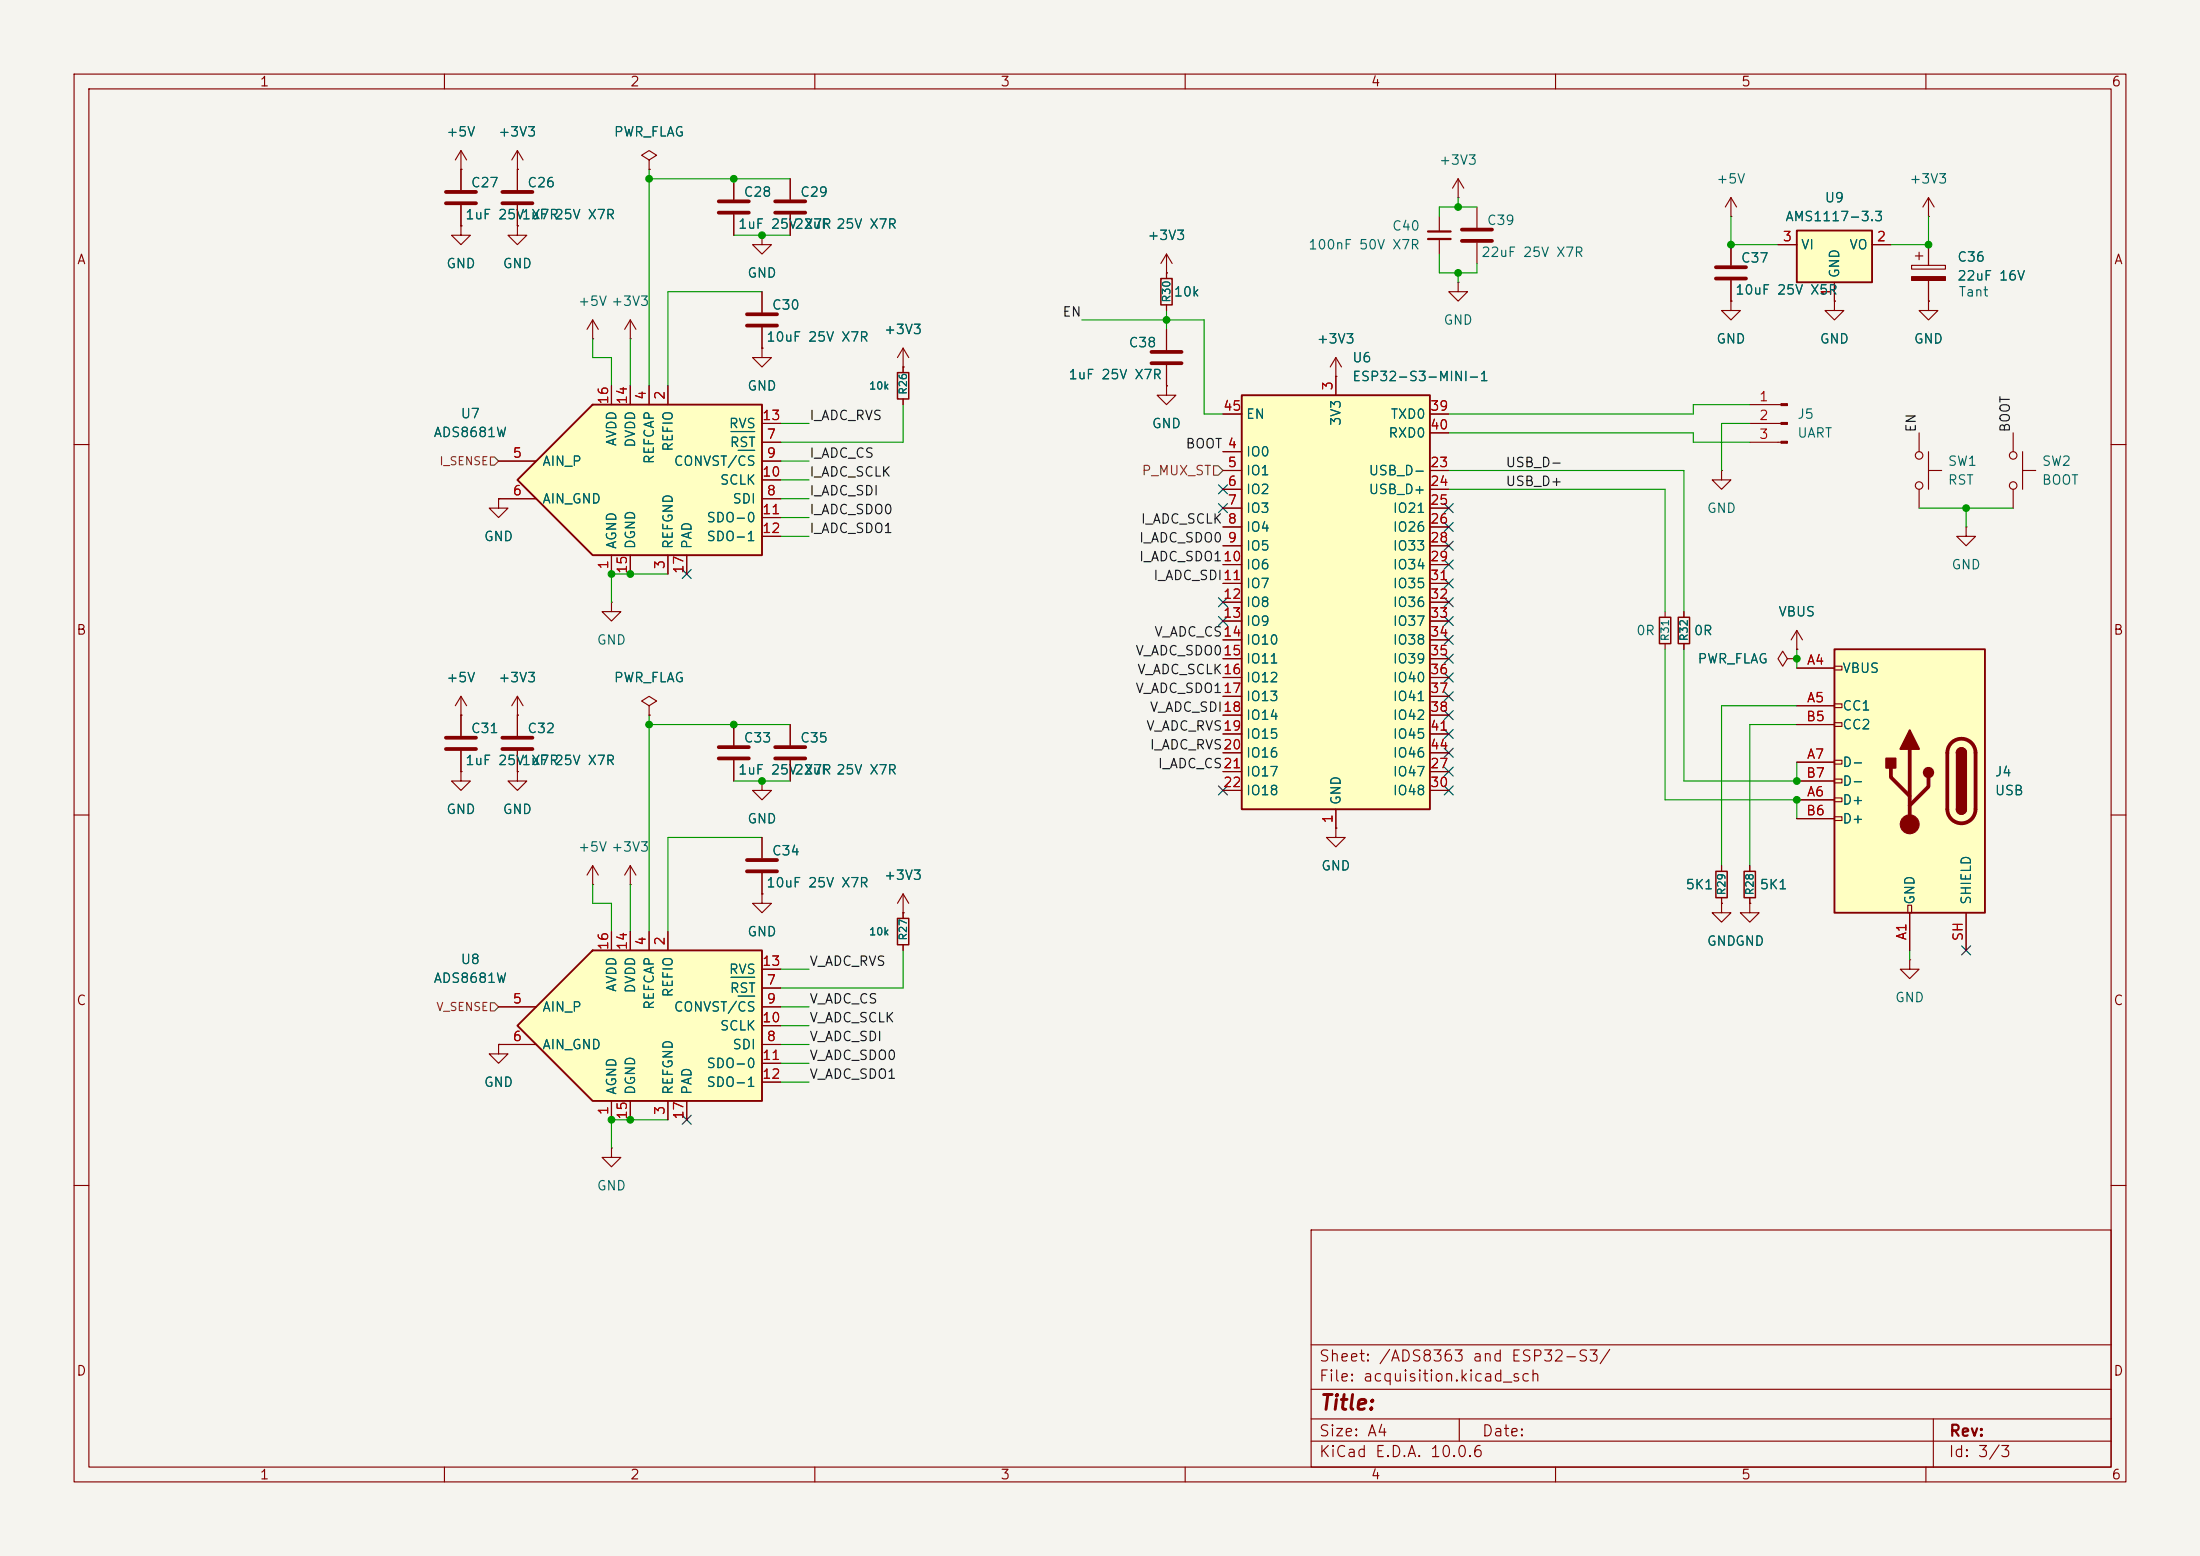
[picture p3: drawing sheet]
<svg xmlns="http://www.w3.org/2000/svg" width="297mm" height="210mm" viewBox="0 0 297 210" stroke-linecap="round" stroke-linejoin="round" font-family="sans-serif">
<path d="M0 0h297v210h-297z" fill="#f5f4ef" stroke="#f5f4ef" stroke-width=".14"/>
<g fill="none" stroke="#840000" stroke-width=".15">
<path d="M10 10h277v190h-277zM12 12h273v186h-273zM60 10v2M110 10v2M160 10v2M210 10v2M260 10v2M69.8 22.9h.1M69.8 20.3l-.7 1.3M69.8 20.3l.8 1.3M69.8 20.3v2.6M157.5 36.8h.1"/>
<path d="M157.5 34.3l-.8 1.3M157.5 34.3l.7 1.3M157.5 34.3v3.3M121.9 49.5h.1M121.9 47l-.7 1.3M121.9 47l.8 1.3M121.9 47v2.5M157.5 41.1v.8M10 60h2M285 60h2M224.8 82.6v.7M224.8 86.9v.7"/>
<path d="M10 110h2M285 110h2M10 160h2M177 166h108v32h-108zM285 160h2M60 198v2M110 198v2M160 198v2M177 194.5h108M177 191.5h108M177 187.5h108M177 181.5h108"/>
<path d="M197 191.5v3M210 198v2M260 198v2M261 191.5v6.5"/>
</g>
<path d="M156.7 37.6h1.5v3.5h-1.5zM224 83.3h1.6v3.6h-1.6z" fill="none" stroke="#840000" stroke-width=".2"/>
<path d="M167.6 53.3h25.4v55.9h-25.4z" fill="#ffffc2"/>
<path d="M167.6 53.3h25.4v55.9h-25.4z" fill="none" stroke="#840000" stroke-width=".25"/>
<g fill="none" stroke="#840000" stroke-width=".15">
<path d="M62.2 22.9h.1M62.2 30.5v1.3h1.3l-1.3 1.2-1.2-1.2h1.2M62.2 30.5h.1M62.2 20.3l-.7 1.3M62.2 20.3l.8 1.3M62.2 20.3v5.4M62.2 27.7v2.8M69.8 22.9v2.8M69.8 27.7v2.8M99.1 24.1v2.8M99.1 29v2.8M102.9 31.8v1.2h1.2l-1.2 1.3-1.3-1.3h1.3"/>
<path d="M102.9 31.8h.1M102.9 39.4v2.8M106.7 24.1v2.8M106.7 29v2.8M102.9 47v1.3h1.2l-1.2 1.2-1.3-1.2h1.3M102.9 47h.1M102.9 44.2v2.8M121.9 49.5v.8M121.9 53.8v.8M165.1 55.9h2.5M180.3 50.8v2.5M193 55.9h2.6"/>
<path d="M193 58.4h2.6M67.3 67.3v1.3h1.3l-1.3 1.3-1.3-1.3h1.3M67.3 67.3h.1M165.1 61h2.5M165.1 63.5h2.5M165.1 66h2.5M165.1 68.6h2.5M165.1 71.1h2.5M165.1 73.7h2.5M165.1 76.2h2.5M165.1 78.7h2.5M193 63.5h2.6"/>
<path d="M193 66h2.6M193 68.6h2.6M193 71.1h2.6M193 73.7h2.6M193 76.2h2.6M193 78.7h2.6M165.1 81.3h2.5M165.1 83.8h2.5M165.1 86.4h2.5M165.1 88.9h2.5M165.1 91.4h2.5M165.1 94h2.5"/>
<path d="M165.1 96.5h2.5M165.1 99.1h2.5M193 81.3h2.6M193 83.8h2.6M193 86.4h2.6M193 88.9h2.6M193 91.4h2.6M193 94h2.6M193 96.5h2.6M193 99.1h2.6M165.1 101.6h2.5M165.1 104.1h2.5"/>
<path d="M165.1 106.7h2.5M180.3 111.8v1.2h1.3l-1.3 1.3-1.2-1.3h1.2M180.3 111.8h.1M180.3 109.2v2.6M193 101.6h2.6M193 104.1h2.6M193 106.7h2.6"/>
</g>
<path d="M60.2 25.9h4.1M60.2 27.4h4.1M67.8 25.9h4.1M67.8 27.4h4.1M97 27.2h4.1M97 28.7h4.1M104.6 27.2h4.1M104.6 28.7h4.1M100.8 42.4h4.1M100.8 43.9h4.1" fill="none" stroke="#840000" stroke-width=".51"/>
<path d="M121.2 50.3h1.5v3.5h-1.5z" fill="none" stroke="#840000" stroke-width=".2"/>
<path d="M80 54.6h22.9v20.3h-22.9l-10.2-10.1z" fill="#ffffc2"/>
<path d="M80 54.6h22.9v20.3h-22.9l-10.2-10.1z" fill="none" stroke="#840000" stroke-width=".25"/>
<g fill="none" stroke="#840000" stroke-width=".15">
<path d="M87.6 21.6l1-.6-1-.7-1 .7 1 .6v1.3M87.6 22.9h.1M80 45.7h.1M80 43.2l-.8 1.3M80 43.2l.8 1.3M80 43.2v2.5M82.5 52.1v2.5M85.1 45.7h.1M85.1 43.2v2.5M85.1 52.1v2.5M85.1 43.2l-.8 1.3M85.1 43.2l.8 1.3"/>
<path d="M87.6 52.1v2.5M90.2 52.1v2.5M102.9 59.7h2.5M102.9 57.2h2.5M67.3 62.2h5.1M67.3 67.3h5.1M82.5 74.9v2.6M85.1 74.9v2.6M90.2 74.9v2.6M92.7 74.9v2.6M102.9 62.2h2.5M102.9 67.3h2.5"/>
<path d="M102.9 64.8h2.5M102.9 69.9h2.5M102.9 72.4h2.5M82.5 81.3v1.3h1.3l-1.3 1.2-1.2-1.2h1.2M82.5 81.3h.1M232.4 116.8v.8M236.2 116.8v.8M232.4 121.9v1.3h-1.3l1.3 1.3 1.3-1.3h-1.3M232.4 121.9h.1M232.4 121.2v.7M236.2 121.9v1.3h1.3l-1.3 1.3-1.3-1.3h1.3M236.2 121.9h.1"/>
<path d="M236.2 121.2v.7"/>
</g>
<path d="M98.7 58.2h3.2M99.7 60.8h2.2" fill="none" stroke="#006464" stroke-width=".15"/>
<path d="M231.6 117.6h1.6v3.6h-1.6zM235.5 117.6h1.5v3.6h-1.5z" fill="none" stroke="#840000" stroke-width=".2"/>
<path d="M247.6 87.6h20.4v35.6h-20.4z" fill="#ffffc2"/>
<g fill="none" stroke="#840000" stroke-width=".15">
<path d="M233.7 29.2h.1M233.7 26.7v2.5M233.7 33v2.8M233.7 37.8v2.8M233.7 26.7l-.8 1.2M233.7 26.7l.7 1.2M259.1 58.4v2.6M271.8 58.4v2.6M259.1 66v2.6M260.3 63.5h1.8M260.3 61v5M265.4 71.1v1.3h1.3l-1.3 1.3-1.2-1.3h1.2"/>
<path d="M265.4 71.1h.1M271.8 66v2.6M273 63.5h1.8M273 61v5M69.8 96.5h.1M69.8 94l-.7 1.3M69.8 94l.8 1.3M69.8 94v2.5M241.3 88.9l-.6 1-.7-1 .7-1 .6 1h1.3M242.6 88.9h.1M242.6 90.2h5M242.6 95.3h5"/>
<path d="M242.6 97.8h5M247.6 89.9h1.1v.5h-1.1zM247.6 95h1.1v.5h-1.1zM247.6 97.5h1.1v.5h-1.1zM242.6 108h5M242.6 102.9h5M242.6 110.5h5M242.6 105.4h5M247.6 102.6h1.1v.5h-1.1zM247.6 105.2h1.1v.5h-1.1zM247.6 107.7h1.1v.5h-1.1zM247.6 110.2h1.1v.5h-1.1z"/>
<path d="M257.6 122.2h.5v1h-.5zM257.8 129.5v1.3h1.3l-1.3 1.3-1.3-1.3h1.3M257.8 129.5h.1M257.8 123.2v5.1M265.4 123.2v5.1"/>
<circle cx="259.1" cy="65.5" r=".51"/>
<circle cx="259.1" cy="61.5" r=".51"/>
<circle cx="271.8" cy="65.5" r=".51"/>
<circle cx="271.8" cy="61.5" r=".51"/>
</g>
<path d="M247.6 87.6h20.4v35.6h-20.4zM264.2 101.6a.64 .64 0 0 1 .6-.6 .64 .64 0 0 1 .6 .6M264.2 109.2a.64 .64 0 0 0 .6 .7 .64 .64 0 0 0 .6-.7" fill="none" stroke="#840000" stroke-width=".25"/>
<path d="M231.6 36.1h4.1M231.6 37.6h4.1M255.3 103.6v1.3l2.5 2.5M257.8 101.1v10.2M260.3 104.9v1.3l-2.5 2.5M263.4 100.3a1.91 1.91 0 0 1 2.1-.5 1.91 1.91 0 0 1 1.2 1.8v7.6a1.91 1.91 0 0 1-1.9 1.9 1.91 1.91 0 0 1-1.9-1.9v-7.6a1.9 1.9 0 0 1 .5-1.3z" fill="none" stroke="#840000" stroke-width=".51"/>
<g fill="#840000" stroke="#840000" stroke-width=".25">
<path d="M264.2 101.6h1.2v7.6h-1.2z"/>
<path d="M264.3 101.2a.64 .64 0 0 1 .7-.2 .64 .64 0 0 1 .4 .6h-1.2z"/>
<path d="M264.2 109.2h1.2a.64 .64 0 0 1-.6 .7 .64 .64 0 0 1-.6-.7z"/>
<path d="M257.8 98.6l1.3 2.5h-2.6z"/>
<path d="M254.6 102.4h1.3v1.2h-1.3z"/>
<circle cx="260.3" cy="104.3" r=".63"/>
</g>
<circle cx="257.8" cy="111.3" r="1.27" fill="#840000" stroke="#840000" stroke-width=".15"/>
<path d="M242.6 31.1h10.1v7h-10.1z" fill="#ffffc2"/>
<path d="M242.6 31.1h10.1v7h-10.1z" fill="none" stroke="#840000" stroke-width=".25"/>
<g fill="none" stroke="#840000" stroke-width=".15">
<path d="M69.8 30.5v1.3h1.3l-1.3 1.2-1.2-1.2h1.2M69.8 30.5h.1M194.3 29.2v2M194.3 32.3v2M196.8 26.7h.1M196.8 38.1v1.3h1.3l-1.3 1.2-1.2-1.2h1.2M196.8 38.1h.1M196.8 24.1l-.7 1.3M196.8 24.1l.8 1.3M196.8 24.1v2.6M199.4 27.9v2.8M199.4 32.8v2.8"/>
<path d="M240 33h2.6M247.6 38.1v2.5M252.7 33h2.6M258.1 35.8h4.5v.5h-4.5zM258.6 34.5h1M259.1 34v1.1M260.3 29.2h.1M260.3 26.7v2.5M260.3 33v2.8M260.3 37.8v2.8M260.3 26.7l-.7 1.2M260.3 26.7l.8 1.2"/>
<path d="M157.5 52.1v1.2h1.2l-1.2 1.3-1.3-1.3h1.3M157.5 52.1h.1M157.5 44.5v2.7M157.5 49.3v2.8M180.3 50.8h.1M180.3 48.3l-.7 1.2M180.3 48.3l.8 1.2M180.3 48.3v2.5M233.7 40.6v1.3h1.2l-1.2 1.3-1.3-1.3h1.3M233.7 40.6h.1M236.2 54.6h4.2M236.2 57.2h4.2"/>
<path d="M236.2 59.7h4.2M247.6 40.6v1.3h1.3l-1.3 1.3-1.2-1.3h1.2M247.6 40.6h.1M260.3 40.6v1.3h1.3l-1.3 1.3-1.2-1.3h1.2M260.3 40.6h.1M232.4 63.5v1.3h1.3l-1.3 1.2-1.3-1.2h1.3M232.4 63.5h.1M62.2 96.5h.1M62.2 94v5.3M62.2 94l-.7 1.3M62.2 94l.8 1.3M69.8 96.5v2.8"/>
<path d="M87.6 95.3l1-.7-1-.6-1 .6 1 .7v1.2M87.6 96.5h.1M99.1 97.8v2.8M106.7 97.8v2.8M227.3 82.6v.7M227.3 86.9v.7M62.2 104.1v1.3h1.3l-1.3 1.3-1.2-1.3h1.2M62.2 104.1h.1M62.2 101.3v2.8M69.8 104.1v1.3h1.3l-1.3 1.3-1.2-1.3h1.2M69.8 104.1h.1M69.8 101.3v2.8"/>
<path d="M80 119.4h.1M80 116.8l-.8 1.3M80 116.8l.8 1.3M80 116.8v2.6M85.1 119.4h.1M85.1 116.8l-.8 1.3M85.1 116.8l.8 1.3M85.1 116.8v2.6M99.1 102.6v2.8M102.9 105.4v1.3h1.2l-1.2 1.3-1.3-1.3h1.3M102.9 105.4h.1M102.9 113v2.8"/>
<path d="M102.9 117.9v2.8M106.7 102.6v2.8M102.9 120.7v1.2h1.2l-1.2 1.3-1.3-1.3h1.3M102.9 120.7h.1M67.3 141v1.2h1.3l-1.3 1.3-1.3-1.3h1.3M67.3 141h.1"/>
</g>
<g fill="#840000" stroke="#840000" stroke-width=".15">
<path d="M240.4 54.5h.9v.2h-.9z"/>
<path d="M240.4 57h.9v.3h-.9z"/>
<path d="M240.4 59.6h.9v.2h-.9z"/>
<path d="M258.1 37.3h4.5v.5h-4.5z"/>
</g>
<g fill="none" stroke="#840000" stroke-width=".51">
<path d="M197.4 31h4M197.4 32.5h4M155.4 47.5h4.1M155.4 49h4.1M60.2 99.6h4.1M67.8 99.6h4.1M60.2 101.1h4.1M67.8 101.1h4.1M97 100.8h4.1M97 102.4h4.1M100.8 116.1h4.1M100.8 117.6h4.1"/>
<path d="M104.6 100.8h4.1M104.6 102.4h4.1"/>
</g>
<path d="M226.6 83.3h1.5v3.6h-1.5z" fill="none" stroke="#840000" stroke-width=".2"/>
<path d="M192.8 31.2h3M192.8 32.3h3" fill="none" stroke="#840000" stroke-width=".3"/>
<path d="M80 128.3h22.9v20.3h-22.9l-10.2-10.2z" fill="#ffffc2"/>
<path d="M80 128.3h22.9v20.3h-22.9l-10.2-10.2z" fill="none" stroke="#840000" stroke-width=".25"/>
<g fill="none" stroke="#840000" stroke-width=".15">
<path d="M62.2 30.5h.1M62.2 22.9h.1M62.2 22.9v2.8M62.2 27.7v2.8M69.8 22.9h.1M69.8 30.5h.1M69.8 22.9v2.8M69.8 27.7v2.8M87.6 22.9h.1M99.1 24.1v2.8M99.1 29v2.8M102.9 31.8h.1"/>
<path d="M102.9 39.4v2.8M106.7 24.1v2.8M106.7 29v2.8M157.5 36.8h.1M157.5 36.8v.8M233.7 33v2.8M233.7 37.8v2.8M240 33h2.6M247.6 38.1v2.5M252.7 33h2.6M260.3 33v2.8M260.3 37.8v2.8"/>
<path d="M82.5 52.1v2.5M85.1 52.1v2.5M87.6 52.1v2.5M90.2 52.1v2.5M102.9 47h.1M102.9 59.7h2.5M102.9 57.2h2.5M102.9 44.2v2.8M121.9 49.5h.1M121.9 49.5v.8M121.9 53.8v.8M157.5 52.1h.1"/>
<path d="M157.5 41.1v.8M157.5 44.5v2.7M157.5 49.3v2.8M165.1 55.9h2.5M180.3 50.8h.1M180.3 50.8v2.5M193 55.9h2.6M193 58.4h2.6M233.7 40.6h.1M247.6 40.6h.1M260.3 40.6h.1M67.3 67.3h.1"/>
<path d="M67.3 62.2h5.1M67.3 67.3h5.1M82.5 74.9v2.6M85.1 74.9v2.6M90.2 74.9v2.6M92.7 74.9v2.6M102.9 62.2h2.5M102.9 67.3h2.5M102.9 64.8h2.5M102.9 69.9h2.5M102.9 72.4h2.5M165.1 61h2.5"/>
<path d="M165.1 63.5h2.5M165.1 66h2.5M165.1 68.6h2.5M165.1 71.1h2.5M165.1 73.7h2.5M165.1 76.2h2.5M165.1 78.7h2.5M193 63.5h2.6M193 66h2.6M193 68.6h2.6M193 71.1h2.6M193 73.7h2.6"/>
<path d="M193 76.2h2.6M193 78.7h2.6M62.2 96.5h.1M62.2 96.5v2.8M69.8 96.5h.1M69.8 96.5v2.8M87.6 96.5h.1M99.1 97.8v2.8M106.7 97.8v2.8M165.1 81.3h2.5M165.1 83.8h2.5M165.1 86.4h2.5"/>
<path d="M165.1 88.9h2.5M165.1 91.4h2.5M165.1 94h2.5M165.1 96.5h2.5M165.1 99.1h2.5M193 81.3h2.6M193 83.8h2.6M193 86.4h2.6M193 88.9h2.6M193 91.4h2.6M193 94h2.6M193 96.5h2.6"/>
<path d="M193 99.1h2.6M227.3 82.6v.7M227.3 86.9v.7M242.6 87.6h.1M242.6 88.9h.1M242.6 85.1l-.8 1.3M242.6 85.1l.7 1.3M242.6 85.1v2.5M242.6 90.2h5M242.6 95.3h5M242.6 97.8h5M62.2 104.1h.1"/>
<path d="M62.2 101.3v2.8M69.8 104.1h.1M69.8 101.3v2.8M99.1 102.6v2.8M102.9 105.4h.1M102.9 113v2.8M102.9 117.9v2.8M106.7 102.6v2.8M165.1 101.6h2.5M165.1 104.1h2.5M165.1 106.7h2.5M180.3 111.8h.1"/>
<path d="M180.3 109.2v2.6M193 101.6h2.6M193 104.1h2.6M193 106.7h2.6M232.4 116.8v.8M236.2 116.8v.8M242.6 108h5M242.6 102.9h5M242.6 110.5h5M242.6 105.4h5M67.3 135.9h5.1M82.5 125.7v2.6"/>
<path d="M85.1 125.7v2.6M87.6 125.7v2.6M90.2 125.7v2.6M102.9 120.7h.1M102.9 135.9h2.5M102.9 133.4h2.5M102.9 138.4h2.5M102.9 130.8h2.5M121.9 123.2h.1M121.9 120.7l-.7 1.2M121.9 120.7l.8 1.2M121.9 120.7v3.3"/>
<path d="M121.9 127.5v.8M232.4 121.9h.1M232.4 121.2v.7M236.2 121.9h.1M236.2 121.2v.7M257.8 123.2v5.1M265.4 123.2v5.1M67.3 141h.1M67.3 141h5.1M82.5 154.9v1.3h1.3l-1.3 1.3-1.2-1.3h1.2M82.5 154.9h.1M82.5 148.6v2.5"/>
<path d="M85.1 148.6v2.5M90.2 148.6v2.5M92.7 148.6v2.5M102.9 141h2.5M102.9 143.5h2.5M102.9 146.1h2.5"/>
</g>
<path d="M98.7 58.2h3.2M99.7 60.8h2.2M98.7 131.9h3.2M99.7 134.4h2.2" fill="none" stroke="#006464" stroke-width=".15"/>
<path d="M121.2 124h1.5v3.5h-1.5z" fill="none" stroke="#840000" stroke-width=".2"/>
<path d="M66.2 61.7h.6l.5 .5-.5 .6h-.6zM163.8 62.9h.7l.6 .6-.6 .6h-.7zM66.2 135.3h.6l.5 .6-.5 .5h-.6z" fill="none" stroke="#725600" stroke-width=".15"/>
<g fill="none" stroke="#009600" stroke-width=".15">
<path d="M87.6 22.9v29.2M87.6 24.1h19.1M99.1 31.8h7.6M102.9 39.4h-12.7v12.7M194.3 34.3v2.5h5.1v-1.2M196.8 26.7v1.2M196.8 36.8v1.3M199.4 27.9h-5.1v1.3M233.7 29.2v3.8h6.3M260.3 29.2v3.8h-5M80 45.7v2.6h2.5v3.8M85.1 45.7v6.4"/>
<path d="M105.4 57.2h3.8M121.9 54.6v5.1h-16.5M146 43.2h16.6v12.7h2.5M157.5 41.9v2.6M195.6 58.4h33v1.3h7.6M236.2 54.6h-7.6v1.3h-33M236.2 57.2h-3.8v6.3M90.2 77.5h-7.7v3.8M105.4 64.8h3.8M105.4 72.4h3.8M105.4 67.3h3.8M105.4 69.9h3.8"/>
<path d="M105.4 62.2h3.8M195.6 63.5h31.7v19.1M195.6 66h29.2v16.6M259.1 68.6h12.7M265.4 68.6v2.5M87.6 97.8h19.1M87.6 96.5v29.2M224.8 87.6v20.4h17.8v2.5M227.3 87.6v17.8h15.3v-2.5M242.6 95.3h-10.2v21.5M242.6 97.8h-6.4v19M242.6 87.6v2.6"/>
<path d="M80 119.4v2.5h2.5v3.8M85.1 119.4v6.3M99.1 105.4h7.6M102.9 113h-12.7v12.7M105.4 130.8h3.8M105.4 138.4h3.8M105.4 135.9h3.8M121.9 128.3v5.1h-16.5M257.8 128.3v1.2M90.2 151.1h-7.7v3.8M105.4 143.5h3.8M105.4 146.1h3.8"/>
<path d="M105.4 141h3.8"/>
</g>
<g fill="none" stroke="#000084" stroke-width=".15">
<path d="M92.1 76.9l1.2 1.2M93.3 76.9l-1.2 1.2M164.5 65.4l1.2 1.2M164.5 68l1.2 1.2M165.7 65.4l-1.2 1.2M165.7 68l-1.2 1.2M195 75.6l1.2 1.2M195 70.5l1.2 1.2M195 68l1.2 1.2M195 73.1l1.2 1.2M195 78.1l1.2 1.2M196.2 75.6l-1.2 1.2"/>
<path d="M196.2 70.5l-1.2 1.2M196.2 68l-1.2 1.2M196.2 73.1l-1.2 1.2M196.2 78.1l-1.2 1.2M164.5 80.7l1.2 1.2M164.5 83.2l1.2 1.2M165.7 80.7l-1.2 1.2M165.7 83.2l-1.2 1.2M195 80.7l1.2 1.2M195 90.8l1.2 1.2M195 88.3l1.2 1.2M195 93.4l1.2 1.2"/>
<path d="M195 83.2l1.2 1.2M195 85.8l1.2 1.2M195 98.5l1.2 1.2M195 95.9l1.2 1.2M196.2 80.7l-1.2 1.2M196.2 90.8l-1.2 1.2M196.2 88.3l-1.2 1.2M196.2 93.4l-1.2 1.2M196.2 83.2l-1.2 1.2M196.2 85.8l-1.2 1.2M196.2 98.5l-1.2 1.2M196.2 95.9l-1.2 1.2"/>
<path d="M164.5 106.1l1.2 1.2M165.7 106.1l-1.2 1.2M195 103.5l1.2 1.2M195 101l1.2 1.2M195 106.1l1.2 1.2M196.2 103.5l-1.2 1.2M196.2 101l-1.2 1.2M196.2 106.1l-1.2 1.2M264.8 127.7l1.2 1.2M266 127.7l-1.2 1.2M92.1 150.5l1.2 1.2M93.3 150.5l-1.2 1.2"/>
</g>
<g fill="#009600" stroke="#009600" stroke-width=".14">
<circle cx="196.8" cy="36.8" r=".46"/>
<circle cx="196.8" cy="27.9" r=".46"/>
<circle cx="85.1" cy="151.1" r=".46"/>
<circle cx="82.5" cy="151.1" r=".46"/>
<circle cx="265.4" cy="68.6" r=".46"/>
<circle cx="242.6" cy="88.9" r=".46"/>
<circle cx="242.6" cy="105.4" r=".46"/>
<circle cx="242.6" cy="108" r=".46"/>
<circle cx="85.1" cy="77.5" r=".46"/>
<circle cx="82.5" cy="77.5" r=".46"/>
<circle cx="87.6" cy="24.1" r=".46"/>
<circle cx="99.1" cy="24.1" r=".46"/>
<circle cx="102.9" cy="31.8" r=".46"/>
<circle cx="157.5" cy="43.2" r=".46"/>
<circle cx="99.1" cy="97.8" r=".46"/>
<circle cx="87.6" cy="97.8" r=".46"/>
<circle cx="102.9" cy="105.4" r=".46"/>
<circle cx="260.3" cy="33" r=".46"/>
<circle cx="233.7" cy="33" r=".46"/>
</g>
<text font-size="2" fill="#840000" x="178" y="190.8">Title:</text>
<g font-size="1.5" fill="#840000">
<text x="178" y="184.1">Sheet: /ADS8363 and ESP32-S3/</text>
<text x="178" y="186.8">File: acquisition.kicad_sch</text>
<text x="178" y="197">KiCad E.D.A. 10.0.6</text>
<text x="178" y="194.2">Size: A4</text>
<text x="200" y="194.2">Date:</text>
<text x="263" y="197">Id: 3/3</text>
<text x="263" y="194.2">Rev:</text>
</g>
<g font-size="1.3" fill="#840000">
<text x="35" y="12">1</text>
<text x="85" y="12">2</text>
<text x="135" y="12">3</text>
<text x="185" y="12">4</text>
<text x="235" y="12">5</text>
<text x="285" y="12">6</text>
<text x="10.3" y="36">A</text>
<text x="285.3" y="36">A</text>
<text x="10.2" y="86">B</text>
<text x="285.2" y="86">B</text>
<text x="10.2" y="136">C</text>
<text x="285.2" y="136">C</text>
<text x="10.2" y="186">D</text>
<text x="285.2" y="186">D</text>
<text x="35" y="200">1</text>
<text x="85" y="200">2</text>
<text x="135" y="200">3</text>
<text x="185" y="200">4</text>
<text x="235" y="200">5</text>
<text x="285" y="200">6</text>
</g>
<g font-size="1.3" fill="#006464">
<text x="60.2" y="18.7">+5V</text>
<text x="67.2" y="18.7">+3V3</text>
<text x="82.8" y="18.7">PWR_FLAG</text>
<text x="194.2" y="22.6">+3V3</text>
<text x="62.7" y="29.9">1uF 25V1uF 25V X7R</text>
<text x="63.5" y="25.6">C27</text>
<text x="71.1" y="25.6">C26</text>
<text x="71.6" y="29.9">X7R</text>
<text x="100.3" y="26.9">C28</text>
<text x="107.9" y="26.9">C29</text>
<text x="231.6" y="25.1">+5V</text>
<text x="246.3" y="27.6">U9</text>
<text x="257.7" y="25.1">+3V3</text>
<text x="99.6" y="31.2">1uF 25V22uF</text>
<text x="108.4" y="31.2">X7R 25V X7R</text>
<text x="154.8" y="32.7">+3V3</text>
<text x="176.5" y="34">100nF 50V X7R</text>
<text x="187.8" y="31.4">C40</text>
<text x="199.9" y="35">22uF 25V X7R</text>
<text x="200.6" y="30.7">C39</text>
<text x="234.9" y="35.8">C37</text>
<text x="240.9" y="30.2">AMS1117-3.3</text>
<text x="243.1" y="34">VI</text>
<text x="249.6" y="34">VO</text>
<text x="264.1" y="35.6">C36</text>
<text x="60.2" y="36.5">GND</text>
<text x="67.8" y="36.5">GND</text>
<text x="77.9" y="41.6">+5V +3V3</text>
<text x="100.8" y="37.8">GND</text>
<text x="158.4" y="40.3">10k</text>
<text x="234.2" y="40.1">10uF 25V X5R</text>
<text x="248.6" y="37.6" transform="rotate(-90 248.6 37.6)">GND</text>
<text x="264.1" y="38.2">22uF 16V</text>
<text x="103.4" y="46.4">10uF 25V X7R</text>
<text x="104.1" y="42.1">C30</text>
<text x="119.3" y="45.4">+3V3</text>
<text x="152.3" y="47.2">C38</text>
<text x="177.7" y="46.7">+3V3</text>
<text x="194.8" y="44.1">GND</text>
<text x="231.6" y="46.7">GND</text>
<text x="245.6" y="46.7">GND</text>
<text x="258.3" y="46.7">GND</text>
<text x="100.8" y="53">GND</text>
<text x="144.2" y="51.5">1uF 25V X7R</text>
<text x="182.5" y="49.2">U6</text>
<text x="182.5" y="51.8">ESP32-S3-MINI-1</text>
<text x="58.4" y="59.3">ADS8681W</text>
<text x="62.1" y="56.8">U7</text>
<text x="98.3" y="58.1">RVS</text>
<text x="155.4" y="58.1">GND</text>
<text x="168.1" y="56.8">EN</text>
<text x="181.3" y="57.6" transform="rotate(-90 181.3 57.6)">3V3</text>
<text x="187.3" y="59.4">RXD0</text>
<text x="187.6" y="56.8">TXD0</text>
<text x="242.6" y="56.8">J5</text>
<text x="242.6" y="59.4">UART</text>
<text x="73.1" y="63.2">AIN_P</text>
<text x="83.5" y="60.3" transform="rotate(-90 83.5 60.3)">AVDD</text>
<text x="86.1" y="60.5" transform="rotate(-90 86.1 60.5)">DVDD</text>
<text x="88.6" y="62.7" transform="rotate(-90 88.6 62.7)">REFCAP</text>
<text x="90.9" y="63.2">CONVST/CS</text>
<text x="91.1" y="61" transform="rotate(-90 91.1 61)">REFIO</text>
<text x="97.1" y="65.7">SCLK</text>
<text x="98.4" y="60.7">RST</text>
<text x="168.1" y="61.9">IO0</text>
<text x="168.1" y="64.5">IO1</text>
<text x="184.7" y="64.5">USB_D-</text>
<text x="262.9" y="63.2">SW1</text>
<text x="262.9" y="65.7">RST</text>
<text x="275.6" y="63.2">SW2</text>
<text x="275.6" y="65.7">BOOT</text>
<text x="73.1" y="68.3">AIN_GND</text>
<text x="95.3" y="70.8">SDO-0</text>
<text x="98.8" y="68.3">SDI</text>
<text x="168.1" y="67">IO2</text>
<text x="168.1" y="69.5">IO3</text>
<text x="184.7" y="67">USB_D+</text>
<text x="188" y="69.5">IO21</text>
<text x="230.3" y="69.5">GND</text>
<text x="65.2" y="73.4">GND</text>
<text x="83.5" y="74.2" transform="rotate(-90 83.5 74.2)">AGND</text>
<text x="86.1" y="74.2" transform="rotate(-90 86.1 74.2)">DGND</text>
<text x="91.1" y="74.2" transform="rotate(-90 91.1 74.2)">REFGND</text>
<text x="93.7" y="74.2" transform="rotate(-90 93.7 74.2)">PAD</text>
<text x="95.3" y="73.4">SDO-1</text>
<text x="168.1" y="72.1">IO4</text>
<text x="168.1" y="74.6">IO5</text>
<text x="168.1" y="77.2">IO6</text>
<text x="188" y="72.1">IO26</text>
<text x="188" y="74.6">IO33</text>
<text x="188" y="77.2">IO34</text>
<text x="263.4" y="77.2">GND</text>
<text x="168.1" y="79.7">IO7</text>
<text x="168.1" y="82.2">IO8</text>
<text x="188" y="79.7">IO35</text>
<text x="188" y="82.2">IO36</text>
<text x="240" y="83.5">VBUS</text>
<text x="80.5" y="87.3">GND</text>
<text x="168.1" y="84.8">IO9</text>
<text x="168.1" y="87.3">IO10</text>
<text x="168.1" y="89.9">IO11</text>
<text x="188" y="84.8">IO37</text>
<text x="188" y="87.3">IO38</text>
<text x="188" y="89.9">IO39</text>
<text x="220.8" y="86.1">0R</text>
<text x="228.6" y="86.1">0R</text>
<text x="229.1" y="89.9">PWR_FLAG</text>
<text x="60.2" y="92.4">+5V</text>
<text x="67.2" y="92.4">+3V3</text>
<text x="82.8" y="92.4">PWR_FLAG</text>
<text x="168.1" y="92.4">IO12</text>
<text x="168.1" y="94.9">IO13</text>
<text x="188" y="92.4">IO40</text>
<text x="188" y="94.9">IO41</text>
<text x="248.6" y="91.1">VBUS</text>
<text x="63.5" y="99.3">C31</text>
<text x="71.1" y="99.3">C32</text>
<text x="100.3" y="100.5">C33</text>
<text x="107.9" y="100.5">C35</text>
<text x="168.1" y="97.5">IO14</text>
<text x="168.1" y="100">IO15</text>
<text x="188" y="97.5">IO42</text>
<text x="188" y="100">IO45</text>
<text x="248.6" y="96.2">CC1</text>
<text x="248.6" y="98.8">CC2</text>
<text x="62.7" y="103.6">1uF 25V1uF 25V X7R</text>
<text x="71.6" y="103.6">X7R</text>
<text x="99.6" y="104.8">1uF 25V22uF</text>
<text x="108.4" y="104.8">X7R 25V X7R</text>
<text x="168.1" y="102.6">IO16</text>
<text x="168.1" y="105.1">IO17</text>
<text x="168.1" y="107.6">IO18</text>
<text x="188" y="105.1">IO47</text>
<text x="188" y="107.6">IO48</text>
<text x="188" y="102.6">IO46</text>
<text x="248.6" y="103.8">D-</text>
<text x="248.6" y="106.4">D-</text>
<text x="269.2" y="105.1">J4</text>
<text x="269.2" y="107.6">USB</text>
<text x="60.2" y="110.2">GND</text>
<text x="67.8" y="110.2">GND</text>
<text x="100.8" y="111.5">GND</text>
<text x="181.3" y="108.7" transform="rotate(-90 181.3 108.7)">GND</text>
<text x="248.6" y="108.9">D+</text>
<text x="248.6" y="111.5">D+</text>
<text x="77.9" y="115.3">+5V +3V3</text>
<text x="104.1" y="115.8">C34</text>
<text x="119.3" y="119.1">+3V3</text>
<text x="178.3" y="117.8">GND</text>
<text x="103.4" y="120.1">10uF 25V X7R</text>
<text x="227.5" y="120.3">5K1</text>
<text x="237.5" y="120.3">5K1</text>
<text x="258.8" y="122.2" transform="rotate(-90 258.8 122.2)">GND</text>
<text x="266.4" y="122.2" transform="rotate(-90 266.4 122.2)">SHIELD</text>
<text x="62.1" y="130.4">U8</text>
<text x="98.3" y="131.8">RVS</text>
<text x="100.8" y="126.7">GND</text>
<text x="230.3" y="128">GNDGND</text>
<text x="58.4" y="133">ADS8681W</text>
<text x="73.1" y="136.9">AIN_P</text>
<text x="83.5" y="134" transform="rotate(-90 83.5 134)">AVDD</text>
<text x="86.1" y="134.2" transform="rotate(-90 86.1 134.2)">DVDD</text>
<text x="88.6" y="136.4" transform="rotate(-90 88.6 136.4)">REFCAP</text>
<text x="90.9" y="136.9">CONVST/CS</text>
<text x="91.1" y="134.7" transform="rotate(-90 91.1 134.7)">REFIO</text>
<text x="98.4" y="134.3">RST</text>
<text x="255.7" y="135.6">GND</text>
<text x="73.1" y="141.9">AIN_GND</text>
<text x="97.1" y="139.4">SCLK</text>
<text x="98.8" y="141.9">SDI</text>
<text x="65.2" y="147">GND</text>
<text x="83.5" y="147.9" transform="rotate(-90 83.5 147.9)">AGND</text>
<text x="86.1" y="147.9" transform="rotate(-90 86.1 147.9)">DGND</text>
<text x="91.1" y="147.9" transform="rotate(-90 91.1 147.9)">REFGND</text>
<text x="93.7" y="147.9" transform="rotate(-90 93.7 147.9)">PAD</text>
<text x="95.3" y="144.5">SDO-0</text>
<text x="95.3" y="147">SDO-1</text>
<text x="80.5" y="161">GND</text>
</g>
<g font-size="1.3" fill="#a90000">
<text x="240.6" y="32.9">3</text>
<text x="253.3" y="32.9">2</text>
<text x="247.5" y="40.1" transform="rotate(-90 247.5 40.1)">1</text>
<text x="180.2" y="52.8" transform="rotate(-90 180.2 52.8)">3</text>
<text x="82.4" y="54.7" transform="rotate(-90 82.4 54.7)">16</text>
<text x="85" y="54.7" transform="rotate(-90 85 54.7)">14</text>
<text x="87.5" y="54.1" transform="rotate(-90 87.5 54.1)">4</text>
<text x="90" y="54.1" transform="rotate(-90 90 54.1)">2</text>
<text x="102.8" y="57">13</text>
<text x="103.4" y="59.6">7</text>
<text x="165" y="55.7">45</text>
<text x="193" y="55.7">39</text>
<text x="193" y="58.3">40</text>
<text x="237.4" y="54.5">1</text>
<text x="237.4" y="57">2</text>
<text x="237.4" y="59.6">3</text>
<text x="69.1" y="62.1">5</text>
<text x="102.8" y="64.6">10</text>
<text x="103.4" y="62.1">9</text>
<text x="165.6" y="63.4">5</text>
<text x="165.6" y="65.9">6</text>
<text x="165.6" y="60.8">4</text>
<text x="193" y="63.4">23</text>
<text x="193" y="65.9">24</text>
<text x="69.1" y="67.2">6</text>
<text x="102.8" y="69.7">11</text>
<text x="103.4" y="67.2">8</text>
<text x="165.6" y="68.4">7</text>
<text x="165.6" y="71">8</text>
<text x="193" y="68.4">25</text>
<text x="193" y="71">26</text>
<text x="82.4" y="76.9" transform="rotate(-90 82.4 76.9)">1</text>
<text x="85" y="77.5" transform="rotate(-90 85 77.5)">15</text>
<text x="90" y="76.9" transform="rotate(-90 90 76.9)">3</text>
<text x="92.6" y="77.5" transform="rotate(-90 92.6 77.5)">17</text>
<text x="102.8" y="72.3">12</text>
<text x="165" y="76.1">10</text>
<text x="165.6" y="73.5">9</text>
<text x="193" y="73.5">28</text>
<text x="193" y="76.1">29</text>
<text x="165" y="81.1">12</text>
<text x="165" y="83.7">13</text>
<text x="165" y="78.6">11</text>
<text x="193" y="78.6">31</text>
<text x="193" y="81.1">32</text>
<text x="193" y="83.7">33</text>
<text x="165" y="86.2">14</text>
<text x="165" y="88.8">15</text>
<text x="193" y="86.2">34</text>
<text x="193" y="88.8">35</text>
<text x="165" y="91.3">16</text>
<text x="165" y="93.8">17</text>
<text x="193" y="91.3">36</text>
<text x="193" y="93.8">37</text>
<text x="243.8" y="90">A4</text>
<text x="243.8" y="95.1">A5</text>
<text x="165" y="96.4">18</text>
<text x="165" y="98.9">19</text>
<text x="165" y="101.5">20</text>
<text x="193" y="96.4">38</text>
<text x="193" y="98.9">41</text>
<text x="193" y="101.5">44</text>
<text x="243.7" y="97.7">B5</text>
<text x="165" y="106.5">22</text>
<text x="165" y="104">21</text>
<text x="193" y="104">27</text>
<text x="193" y="106.5">30</text>
<text x="243.7" y="105.3">B7</text>
<text x="243.8" y="107.8">A6</text>
<text x="243.8" y="102.7">A7</text>
<text x="180.2" y="111.2" transform="rotate(-90 180.2 111.2)">1</text>
<text x="243.7" y="110.4">B6</text>
<text x="82.4" y="128.3" transform="rotate(-90 82.4 128.3)">16</text>
<text x="85" y="128.3" transform="rotate(-90 85 128.3)">14</text>
<text x="87.5" y="127.7" transform="rotate(-90 87.5 127.7)">4</text>
<text x="90" y="127.7" transform="rotate(-90 90 127.7)">2</text>
<text x="102.8" y="130.7">13</text>
<text x="257.7" y="127" transform="rotate(-90 257.7 127)">A1</text>
<text x="265.3" y="127.1" transform="rotate(-90 265.3 127.1)">SH</text>
<text x="69.1" y="135.8">5</text>
<text x="103.4" y="133.2">7</text>
<text x="103.4" y="135.8">9</text>
<text x="69.1" y="140.8">6</text>
<text x="102.8" y="138.3">10</text>
<text x="102.8" y="143.4">11</text>
<text x="103.4" y="140.8">8</text>
<text x="102.8" y="145.9">12</text>
<text x="82.4" y="150.6" transform="rotate(-90 82.4 150.6)">1</text>
<text x="85" y="151.2" transform="rotate(-90 85 151.2)">15</text>
<text x="90" y="150.6" transform="rotate(-90 90 150.6)">3</text>
<text x="92.6" y="151.2" transform="rotate(-90 92.6 151.2)">17</text>
</g>
<text font-size="1.3" fill="#0000c2" x="264.3" y="40.3">Tant</text>
<g font-size="1.3" fill="#0f0f0f">
<text x="143.3" y="43.1">EN</text>
<text x="109.2" y="57">I_ADC_RVS</text>
<text x="259" y="58.4" transform="rotate(-90 259 58.4)">EN</text>
<text x="271.7" y="58.4" transform="rotate(-90 271.7 58.4)">BOOT</text>
<text x="109.2" y="62.1">I_ADC_CS</text>
<text x="109.2" y="64.6">I_ADC_SCLK</text>
<text x="160" y="60.8">BOOT 4</text>
<text x="203.2" y="63.4">USB_D-</text>
<text x="203.2" y="65.9">USB_D+</text>
<text x="109.2" y="67.2">I_ADC_SDI</text>
<text x="109.2" y="69.7">I_ADC_SDO0</text>
<text x="153.9" y="71">I_ADC_SCLK 8</text>
<text x="109.2" y="72.3">I_ADC_SDO1</text>
<text x="153.7" y="76.1">I_ADC_SDO110</text>
<text x="153.7" y="73.5">I_ADC_SDO0</text>
<text x="155.6" y="78.6">I_ADC_SDI11</text>
<text x="153.2" y="88.8">V_ADC_SDO015</text>
<text x="155.7" y="86.2">V_ADC_CS14</text>
<text x="153.2" y="93.9">V_ADC_SDO117</text>
<text x="153.4" y="91.3">V_ADC_SCLK16</text>
<text x="154.7" y="98.9">V_ADC_RVS19</text>
<text x="155.1" y="101.5">I_ADC_RVS20</text>
<text x="155.1" y="96.4">V_ADC_SDI18</text>
<text x="156.2" y="104">I_ADC_CS21</text>
<text x="109.2" y="130.7">V_ADC_RVS</text>
<text x="109.2" y="135.8">V_ADC_CS</text>
<text x="109.2" y="143.4">V_ADC_SDO0</text>
<text x="109.2" y="140.8">V_ADC_SDI</text>
<text x="109.2" y="138.3">V_ADC_SCLK</text>
<text x="109.2" y="145.9">V_ADC_SDO1</text>
</g>
<text font-size="1.3" fill="#725600" x="154" y="64.5">P_MUX_ST</text>
<g font-size="1.1" fill="#725600">
<text x="59.2" y="63.1">I_SENSE</text>
<text x="58.8" y="136.7">V_SENSE</text>
</g>
<g font-size="1" fill="#006464">
<text x="158.2" y="40.9" transform="rotate(-90 158.2 40.9)">R30</text>
<text x="117.2" y="52.8">10k</text>
<text x="122.7" y="53.4" transform="rotate(-90 122.7 53.4)">R26</text>
<text x="225.6" y="86.6" transform="rotate(-90 225.6 86.6)">R31</text>
<text x="228.1" y="86.6" transform="rotate(-90 228.1 86.6)">R32</text>
<text x="233.2" y="120.9" transform="rotate(-90 233.2 120.9)">R29</text>
<text x="237" y="120.9" transform="rotate(-90 237 120.9)">R28</text>
<text x="117.2" y="126.5">10k</text>
<text x="122.7" y="127" transform="rotate(-90 122.7 127)">R27</text>
</g>
</svg>
